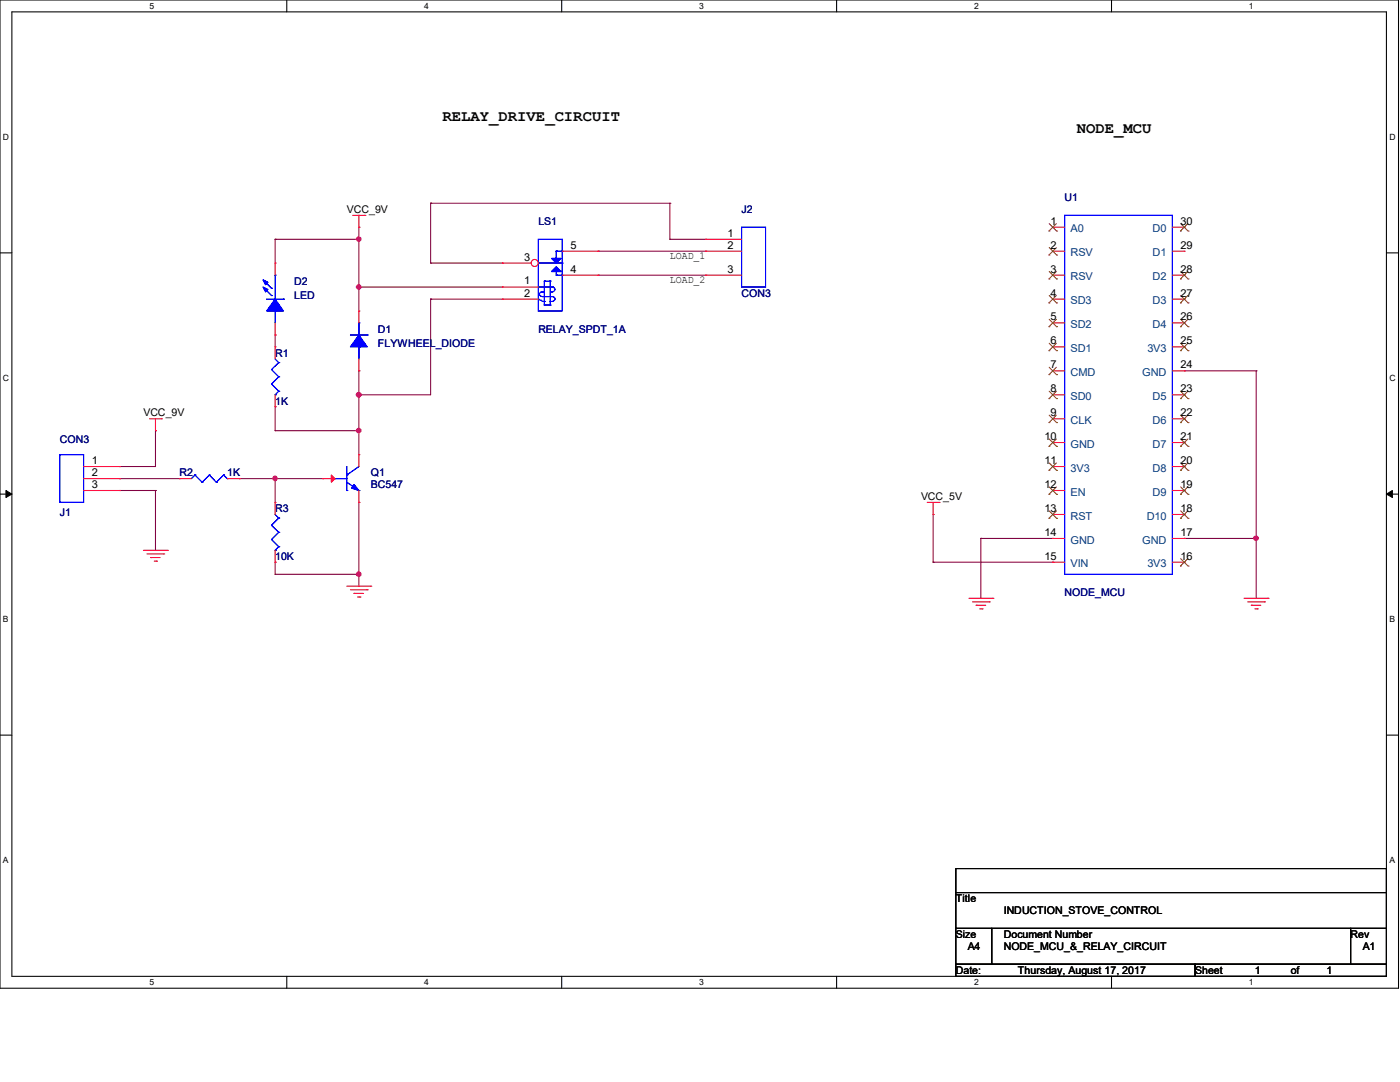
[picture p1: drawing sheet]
<svg xmlns="http://www.w3.org/2000/svg" width="279mm" height="216mm" viewBox="0 0 279 216" stroke-linecap="round" stroke-linejoin="round" font-family="sans-serif">
<path d="M0 0h279.1v197.2h-279.1zM2.4 2.4h274.3v192.4h-274.3z" fill="none" stroke="#000" stroke-width=".21"/>
<g fill="#fff">
<path d="M29.8 .3h.9v1.9h-.9z"/>
<path d="M29.8 195.1h.9v1.9h-.9z"/>
</g>
<path d="M57.2 0v2.4M57.2 194.8v2.4" fill="none" stroke="#000" stroke-width=".21"/>
<g fill="#fff">
<path d="M84.7 .3h.9v1.9h-.9z"/>
<path d="M84.7 195.1h.9v1.9h-.9z"/>
</g>
<path d="M112.1 0v2.4M112.1 194.8v2.4" fill="none" stroke="#000" stroke-width=".21"/>
<g fill="#fff">
<path d="M139.5 .3h1v1.9h-1z"/>
<path d="M139.5 195.1h1v1.9h-1z"/>
</g>
<path d="M167 0v2.4M167 194.8v2.4" fill="none" stroke="#000" stroke-width=".21"/>
<g fill="#fff">
<path d="M194.4 .3h.9v1.9h-.9z"/>
<path d="M194.4 195.1h.9v1.9h-.9z"/>
</g>
<path d="M221.8 0v2.4M221.8 194.8v2.4" fill="none" stroke="#000" stroke-width=".21"/>
<g fill="#fff">
<path d="M249.3 .3h.9v1.9h-.9z"/>
<path d="M249.3 195.1h.9v1.9h-.9z"/>
<path d="M.6 26.4h1.2v1.9h-1.2z"/>
<path d="M277.3 26.4h1.2v1.9h-1.2z"/>
<path d="M.6 74.5h1.2v1.9h-1.2z"/>
<path d="M277.3 74.5h1.2v1.9h-1.2z"/>
</g>
<path d="M0 50.5h2.4M276.7 50.5h2.4" fill="none" stroke="#000" stroke-width=".21"/>
<g fill="#fff">
<path d="M.6 122.6h1.1v1.9h-1.1z"/>
<path d="M277.3 122.6h1.1v1.9h-1.1z"/>
</g>
<path d="M0 98.6h2.4M276.7 98.6h2.4" fill="none" stroke="#000" stroke-width=".21"/>
<path d="M1.2 97.9l1.2 .7-1.2 .7zM276.7 98.6l1.2-.7v1.4z" fill="#000" stroke="#000" stroke-width=".2"/>
<g fill="#fff">
<path d="M.6 170.7h1.1v1.9h-1.1z"/>
<path d="M277.3 170.7h1.1v1.9h-1.1z"/>
</g>
<path d="M0 146.7h2.4M276.7 146.7h2.4M190.8 173.3h85.9v4.8h-85.9zM190.8 178.1h85.9v7.2h-85.9zM190.8 185.3h7.1v7.1h-7.1zM190.8 192.4h47.7v2.4h-47.7zM197.9 185.3h71.6v7.1h-71.6zM238.5 192.4h38.2v2.4h-38.2zM269.5 185.3h7.2v7.1h-7.2z" fill="none" stroke="#000" stroke-width=".21"/>
<g fill="none" stroke="#800040" stroke-width=".21">
<path d="M54.9 47.8h.1M54.9 47.8v4.7M54.9 47.8h16.7M71.6 57.3h.1M71.6 45.3h.1M71.6 47.8h.1M71.6 45.3v16.8M71.6 57.3h28.6M85.9 59.7h.1M85.9 52.5h.1M85.9 40.6h.1M85.9 59.7h14.3"/>
<path d="M85.9 40.6v11.9M85.9 59.7v19.1h-14.3M85.9 52.5h14.3M85.9 40.6h47.8M119.4 50.1h.1M119.4 54.9h.1M119.4 50.1h21.4M119.4 54.9h21.4M133.7 40.6h.1M133.7 47.8h.1M133.7 47.8h7.1M133.7 40.6v7.2"/>
<path d="M54.9 66.8h.1M54.9 66.8v2.4M71.6 74h.1M71.6 78.8h.1M71.6 74v16.7M236.3 74h.1M236.3 74h14.4M250.7 74h.1M250.7 74v45.4M23.9 93.1h.1M23.9 95.5h.1M23.9 97.9h.1"/>
<path d="M23.9 95.5h11.9M23.9 97.9h7.1M31 85.9h.1M31 97.9h.1M31 85.9v7.2h-7.1M31 97.9v11.9M47.8 95.5h.1M47.8 95.5h16.6M54.9 95.5h.1M54.9 81.2h.1M54.9 85.9h.1M54.9 81.2v4.7"/>
<path d="M54.9 95.5v4.7M54.9 85.9h16.7M71.6 85.9h.1M54.9 112.2h.1M54.9 114.6h.1M54.9 112.2v2.4M54.9 114.6h16.7M71.6 114.6h.1M71.6 100.2h.1M71.6 100.2v16.8M186.2 112.2h.1M186.2 102.7h.1"/>
<path d="M186.2 112.2h23.9M186.2 102.7v9.5M195.7 107.4h.1M195.7 107.4h14.4M195.7 107.4v12M236.3 107.4h.1M236.3 107.4h14.4M250.7 107.4h.1"/>
</g>
<g fill="#f0f" stroke="#f0f" stroke-width=".21">
<circle cx="54.9" cy="95.5" r=".46"/>
<circle cx="71.6" cy="114.6" r=".46"/>
<circle cx="71.6" cy="78.8" r=".46"/>
<circle cx="71.6" cy="85.9" r=".46"/>
<circle cx="71.6" cy="57.3" r=".46"/>
<circle cx="71.6" cy="47.7" r=".46"/>
<circle cx="250.7" cy="107.4" r=".46"/>
</g>
<g fill="none" stroke="#f00" stroke-width=".21">
<path d="M54.9 52.5h.1M54.9 52.5v2.4M70.4 43h2.4M71.6 45.3h.1M71.6 43v2.3M72.8 43h.1M140.8 47.8h.1M140.8 50.1h.1M140.8 54.9h.1M140.8 50.1h7.2M140.8 54.9h7.2M140.8 47.8h7.2"/>
<path d="M210.1 45.3h.1M210.1 50.1h.1M210.1 54.9h.1M210.1 59.7h.1M210.1 45.3h2.4M210.1 50.1h2.4M210.1 54.9h2.4M210.1 59.7h2.4M234 45.3h2.3M234 50.1h2.3M234 54.9h2.3M234 59.7h2.3"/>
<path d="M236.3 59.7h.1M236.3 54.9h.1M236.3 50.1h.1M236.3 45.3h.1M54.9 69.2h.1M54.9 66.8h.1M54.9 64.4v2.4M54.9 69.2v2.4M54.9 78.8v2.4M71.6 74h.1M71.6 62.1h.1M71.6 62.1v2.3"/>
<path d="M71.6 71.6v2.4M210.1 64.4h.1M210.1 69.2h.1M210.1 74h.1M210.1 78.8h.1M210.1 64.4h2.4M210.1 69.2h2.4M210.1 74h2.4M210.1 78.8h2.4M234 64.4h2.3M234 69.2h2.3M234 74h2.3"/>
<path d="M234 78.8h2.3M236.3 78.8h.1M236.3 74h.1M236.3 69.2h.1M236.3 64.4h.1M16.7 93.1h7.2M16.7 95.5h7.2M16.7 97.9h7.2M23.9 93.1h.1M23.9 95.5h.1M23.9 97.9h.1M29.8 83.6h2.4"/>
<path d="M31 85.9h.1M31 83.6v2.3M32.2 83.6h.1M35.8 95.5h.1M35.8 95.5h2.4M45.3 95.5h2.5M47.8 95.5h.1M54.9 81.2h.1M210.1 83.6h.1M210.1 88.3h.1M210.1 93.1h.1M210.1 97.9h.1"/>
<path d="M210.1 83.6h2.4M210.1 93.1h2.4M210.1 97.9h2.4M210.1 88.3h2.4M234 83.6h2.3M234 93.1h2.3M234 97.9h2.3M234 88.3h2.3M236.3 97.9h.1M236.3 93.1h.1M236.3 88.3h.1M236.3 83.6h.1"/>
<path d="M28.6 109.8h4.8M29.3 110.5h3.4M30.1 111.3h.1M30.1 111.3h1.9M30.8 112h.4M31.2 112h.1M32.7 110.5h.1M33.4 109.8h.1M54.9 100.2h.1M54.9 112.2h.1M54.9 100.2v2.5M54.9 109.8v2.4"/>
<path d="M69.2 117h4.8M69.9 117.7h3.4M70.7 118.4h.1M70.7 118.4h1.9M71.4 119.1h.4M71.8 119.1h.1M73.3 117.7h.1M74 117h.1M185 100.2h2.4M186.2 102.7h.1M186.2 100.2v2.5M187.4 100.2h.1"/>
<path d="M193.4 119.4h4.8M198.2 119.4h.1M210.1 102.7h.1M210.1 107.4h.1M210.1 112.2h.1M210.1 102.7h2.4M210.1 107.4h2.4M210.1 112.2h2.4M234 102.7h2.3M234 107.4h2.3M234 112.2h2.3M236.3 112.2h.1"/>
<path d="M236.3 107.4h.1M236.3 102.7h.1M248.3 119.4h4.8M253.1 119.4h.1M194.1 120.1h3.3M194.8 120.8h.1M194.8 120.8h1.9M195.5 121.5h.5M196 121.5h.1M197.4 120.1h.1M249 120.1h3.3M249.7 120.8h.1"/>
<path d="M249.7 120.8h1.9M250.4 121.5h.5M250.9 121.5h.1M252.3 120.1h.1"/>
</g>
<g fill="none" stroke="#00f" stroke-width=".21">
<path d="M52.7 57.5l1.5 1.5M52.7 56.1l1.5 1.4M53.2 59.7h3.4M54.2 59h.1M54.2 57.5h.1M54.9 54.9h.1M54.9 54.9v4.8M56.6 59.7h.1M107.4 47.8h4.8v14.3h-4.8zM107.4 59.7l.4 .2M107.4 52.5h4.8M107.4 57.3h2.9"/>
<path d="M108 59.9l.4 .2M108.2 58.3a.45 .45 0 0 0-.5 .4 .45 .45 0 0 0 .5 .4M108.2 58.3h.1M108.2 58.3h.4M108.2 59.2h2.1M108.6 56.1h.1M108.6 56.1v4.8M108.6 56.1h1.2M109.8 56.1h.1M109.8 58.3h.1M109.8 56.1v4.8M109.8 58.3h.5"/>
<path d="M110.3 57.3h.1M110.3 59.2h.1M110.3 57.3a.47 .47 0 0 1 .4 .4 .47 .47 0 0 1-.4 .5M110.3 59.2a.47 .47 0 0 1 .4 .4 .47 .47 0 0 1-.4 .5M111 50.1h.1M111 54.9h.1M111 50.1v1.5M111 54.2v.7M111 50.1h1.2M111 54.9h1.2M112.2 52.5h.1M112.2 50.1h.1"/>
<path d="M112.2 54.9h.1M148 45.3h4.8v12h-4.8zM212.5 43h21.5v71.6h-21.5zM54.2 73.7h.1M54.2 76.6h.1M54.2 73.7l1.4 1.5M54.2 76.6l1.4 1.5M54.9 78.8h.1M54.9 62.1h.1M54.9 71.6l.7 .7M54.9 62.1v2.3M55.6 72.3h.1"/>
<path d="M55.6 75.2h.1M55.6 78.1h.1M55.6 78.1l-.7 .7M55.6 72.3l-1.4 1.4M55.6 75.2l-1.4 1.4M69.9 66.8h3.4M71.6 69.2h.1M71.6 64.4h.1M71.6 64.4v2.4M71.6 69.2v2.4M73.3 66.8h.1M108.4 60.2h.2"/>
<path d="M108.6 60.9h.1M108.6 60.2h.1M108.6 60.9h1.2M109.8 60.9h.1M109.8 60.2h.1M109.8 60.2h.5M11.9 90.7h4.8v9.5h-4.8zM38.9 94.8h.1M38.9 94.8l-.7 .7M38.9 94.8l1.4 1.4M40.3 96.2h.1M41.8 94.8h.1"/>
<path d="M41.8 94.8l-1.5 1.4M41.8 94.8l1.4 1.4M43.2 96.2h.1M44.6 94.8h.1M44.6 94.8l-1.4 1.4M44.6 94.8l.7 .7M45.3 95.5h.1M54.2 104.8h.1M54.2 107.7h.1M54.2 104.8l1.4 1.4M54.2 107.7l1.4 1.4M54.9 109.8h.1"/>
<path d="M54.9 102.7l.7 .7M55.6 103.4h.1M55.6 106.2h.1M55.6 109.1h.1M55.6 103.4l-1.4 1.4M55.6 106.2l-1.4 1.5M55.6 109.1l-.7 .7"/>
</g>
<g fill="#00f" stroke="#00f" stroke-width=".21">
<path d="M111 53.2l1 1h-1.9z"/>
<path d="M110.1 51.6h1.9l-1 .9z"/>
<path d="M71.6 66.8l1.7 2.4h-3.4z" fill-rule="evenodd"/>
<path d="M71.6 66.8l1.7 2.4h-3.4z" fill-rule="evenodd"/>
<path d="M54.9 59.7l1.7 2.4h-3.4z" fill-rule="evenodd"/>
<path d="M52.5 55.8l1 .5-.5 .5z" fill-rule="evenodd"/>
<path d="M52.5 57.3l1 .4-.5 .6z" fill-rule="evenodd"/>
<path d="M54.9 59.7l1.7 2.4h-3.4z" fill-rule="evenodd"/>
<path d="M52.5 55.8l1 .5-.5 .5z" fill-rule="evenodd"/>
<path d="M52.5 57.3l1 .4-.5 .6z" fill-rule="evenodd"/>
</g>
<g fill="none" stroke="#804000" stroke-width=".2">
<path d="M209.3 46.1h.1M209.3 50.9h.1M209.3 55.7h.1M209.4 44.6l1.5 1.5M209.4 49.4l1.5 1.5M209.4 54.2l1.5 1.5M209.4 59l1.5 1.5M210.8 44.6l-1.5 1.5M210.8 49.4l-1.5 1.5M210.8 54.2l-1.5 1.5M210.8 59l-1.5 1.5M210.9 46.1h.1"/>
<path d="M210.9 50.9h.1M210.9 55.7h.1M235.6 55.7h.1M235.6 46.1h.1M235.6 59l1.5 1.5M235.6 54.2l1.5 1.5M235.6 44.6l1.5 1.5M237.1 59l-1.5 1.5M237.1 54.2l-1.5 1.5M237.1 44.6l-1.5 1.5M237.1 55.7h.1M237.1 46.1h.1"/>
<path d="M209.3 60.5h.1M209.3 65.2h.1M209.3 70h.1M209.3 74.8h.1M209.3 79.5h.1M209.4 63.7l1.5 1.5M209.4 68.5l1.5 1.5M209.4 73.3l1.5 1.5M209.4 78.1l1.5 1.4M210.8 63.7l-1.5 1.5M210.8 68.5l-1.5 1.5M210.8 73.3l-1.5 1.5"/>
<path d="M210.8 78.1l-1.5 1.4M210.9 60.5h.1M210.9 65.2h.1M210.9 70h.1M210.9 74.8h.1M210.9 79.5h.1M235.6 79.5h.1M235.6 70h.1M235.6 65.2h.1M235.6 60.5h.1M235.6 78.1l1.5 1.4M235.6 68.5l1.5 1.5"/>
<path d="M235.6 63.7l1.5 1.5M237.1 78.1l-1.5 1.4M237.1 68.5l-1.5 1.5M237.1 63.7l-1.5 1.5M237.1 79.5h.1M237.1 70h.1M237.1 65.2h.1M237.1 60.5h.1M209.3 84.3h.1M209.3 89.1h.1M209.3 93.9h.1M209.3 98.6h.1"/>
<path d="M209.4 82.8l1.5 1.5M209.4 87.6l1.5 1.5M209.4 92.4l1.5 1.5M209.4 97.2l1.5 1.4M210.8 82.8l-1.5 1.5M210.8 87.6l-1.5 1.5M210.8 92.4l-1.5 1.5M210.8 97.2l-1.5 1.4M210.9 84.3h.1M210.9 89.1h.1M210.9 93.9h.1M210.9 98.6h.1"/>
<path d="M235.6 98.6h.1M235.6 93.9h.1M235.6 89.1h.1M235.6 84.3h.1M235.6 97.2l1.5 1.4M235.6 92.4l1.5 1.5M235.6 87.6l1.5 1.5M235.6 82.8l1.5 1.5M237.1 97.2l-1.5 1.4M237.1 92.4l-1.5 1.5M237.1 87.6l-1.5 1.5M237.1 82.8l-1.5 1.5"/>
<path d="M237.1 98.6h.1M237.1 93.9h.1M237.1 89.1h.1M237.1 84.3h.1M209.3 103.4h.1M209.4 101.9l1.5 1.5M210.8 101.9l-1.5 1.5M210.9 103.4h.1M235.6 112.9h.1M235.6 103.4h.1M235.6 111.5l1.5 1.4M235.6 101.9l1.5 1.5"/>
<path d="M237.1 111.5l-1.5 1.4M237.1 101.9l-1.5 1.5M237.1 112.9h.1M237.1 103.4h.1"/>
</g>
<circle cx="106.7" cy="52.5" r=".7" fill="#fff" stroke="#f00" stroke-width=".21"/>
<g fill="none" stroke="#f00" stroke-width=".21">
<path d="M100.2 52.5h.1M100.2 57.3h.1M100.2 59.7h.1M100.2 52.5h5.8M100.2 57.3h7.2M100.2 59.7h7.2M112.2 50.1h7.2M112.2 54.9h7.2M119.4 50.1h.1M119.4 54.9h.1M64.4 95.5h.1M64.4 95.5h2.4"/>
<path d="M71.6 90.7h.1M71.6 90.7v2.4M71.6 97.9v2.3M71.6 100.2h.1"/>
</g>
<path d="M66.8 95.5h.1M66.8 95.5h2.4M69.2 94.8h.1M69.2 97.9h.1M69.2 96.2l2.4 1.7M69.2 93.1v4.8M71.6 97.9h.1M71.6 93.1l-2.4 1.7" fill="none" stroke="#00f" stroke-width=".21"/>
<path d="M70.7 96.7l.9 1.2-1.4-.5z" fill="#00f" stroke="#00f" stroke-width=".21"/>
<path d="M66.1 94.8l.7 .7-.7 .7z" fill="#f00" stroke="#f00" stroke-width=".21"/>
<g fill="#f0f" stroke="#f0f" stroke-width=".21">
<circle cx="54.9" cy="95.5" r=".46"/>
<circle cx="71.6" cy="114.6" r=".46"/>
<circle cx="71.6" cy="78.8" r=".46"/>
<circle cx="71.6" cy="85.9" r=".46"/>
<circle cx="71.6" cy="57.3" r=".46"/>
<circle cx="71.6" cy="47.7" r=".46"/>
<circle cx="250.7" cy="107.4" r=".46"/>
</g>
<g font-size="3.1">
<text x="88.3" y="24">RELAY_DRIVE_CIRCUIT</text>
<text x="214.9" y="26.5">NODE_MCU</text>
</g>
<g font-size="2.2">
<text x="145.2" y="47.2">1</text>
<text x="209.6" y="44.8">1</text>
<text x="235.6" y="44.8">30</text>
<text x="104.6" y="52">3</text>
<text x="113.8" y="49.6">5</text>
<text x="145.2" y="49.6">2</text>
<text x="209.6" y="49.6">2</text>
<text x="235.6" y="49.6">29</text>
<text x="104.6" y="56.8">1</text>
<text x="104.6" y="59.2">2</text>
<text x="113.8" y="54.4">4</text>
<text x="145.2" y="54.4">3</text>
<text x="209.6" y="54.4">3</text>
<text x="209.6" y="59.2">4</text>
<text x="235.6" y="59.2">27</text>
<text x="235.6" y="54.4">28</text>
<text x="209.6" y="63.9">5</text>
<text x="235.6" y="63.9">26</text>
<text x="209.6" y="68.7">6</text>
<text x="235.6" y="68.7">25</text>
<text x="209.6" y="73.5">7</text>
<text x="235.6" y="73.5">24</text>
<text x="209.6" y="78.3">8</text>
<text x="209.6" y="83.1">9</text>
<text x="235.6" y="83.1">22</text>
<text x="235.6" y="78.3">23</text>
<text x="208.4" y="87.8">10</text>
<text x="235.6" y="87.8">21</text>
<text x="18.3" y="92.6">1</text>
<text x="18.3" y="95">2</text>
<text x="208.4" y="92.6">11</text>
<text x="235.6" y="92.6">20</text>
<text x="18.3" y="97.4">3</text>
<text x="208.4" y="97.4">12</text>
<text x="235.6" y="97.4">19</text>
<text x="208.4" y="102.1">13</text>
<text x="208.4" y="106.9">14</text>
<text x="235.6" y="106.9">17</text>
<text x="235.6" y="102.1">18</text>
<text x="208.4" y="111.7">15</text>
<text x="235.6" y="111.7">16</text>
</g>
<g font-size="2.2" fill="#004080">
<text x="213.7" y="46.4">A0</text>
<text x="230" y="46.4">D0</text>
<text x="213.7" y="51.1">RSV</text>
<text x="230" y="51.1">D1</text>
<text x="213.7" y="55.9">RSV</text>
<text x="230" y="55.9">D2</text>
<text x="213.7" y="60.7">SD3</text>
<text x="213.7" y="65.4">SD2</text>
<text x="230" y="65.4">D4</text>
<text x="230" y="60.7">D3</text>
<text x="213.7" y="70.2">SD1</text>
<text x="229" y="70.2">3V3</text>
<text x="213.7" y="75">CMD</text>
<text x="228" y="75">GND</text>
<text x="213.7" y="79.8">SD0</text>
<text x="230" y="79.8">D5</text>
<text x="213.7" y="84.6">CLK</text>
<text x="213.7" y="89.3">GND</text>
<text x="230" y="89.3">D7</text>
<text x="230" y="84.6">D6</text>
<text x="213.7" y="94.1">3V3</text>
<text x="230" y="94.1">D8</text>
<text x="213.7" y="98.9">EN</text>
<text x="230" y="98.9">D9</text>
<text x="213.7" y="103.7">RST</text>
<text x="228.8" y="103.7">D10</text>
<text x="213.7" y="108.5">GND</text>
<text x="213.7" y="113.2">VIN</text>
<text x="228" y="108.5">GND</text>
<text x="229" y="113.2">3V3</text>
</g>
<g font-size="2.1" fill="#000080">
<text x="212.5" y="40.1">U1</text>
<text x="107.4" y="44.9">LS1</text>
<text x="148" y="42.5">J2</text>
<text x="58.7" y="56.9">D2</text>
<text x="58.7" y="59.7">LED</text>
<text x="148" y="59.2">CON3</text>
<text x="54.9" y="71.2">R1</text>
<text x="75.4" y="66.4">D1</text>
<text x="75.4" y="69.3">FLYWHEEL_DIODE</text>
<text x="107.4" y="66.4">RELAY_SPDT_1A</text>
<text x="54.9" y="80.7">1K</text>
<text x="11.9" y="88.3">CON3</text>
<text x="35.8" y="95">R2</text>
<text x="45.3" y="95">1K</text>
<text x="74" y="95">Q1</text>
<text x="74" y="97.5">BC547</text>
<text x="11.9" y="102.9">J1</text>
<text x="54.9" y="102.2">R3</text>
<text x="54.9" y="111.8">10K</text>
<text x="212.5" y="118.9">NODE_MCU</text>
</g>
<g font-size="2.1">
<text x="69.2" y="42.5">VCC_9V</text>
<text x="133.7" y="51.8">LOAD_1</text>
<text x="133.7" y="56.6">LOAD_2</text>
<text x="28.6" y="83.1">VCC_9V</text>
<text x="183.8" y="99.8">VCC_5V</text>
<text x="190.8" y="180">Title</text>
<text x="200.3" y="182.4">INDUCTION_STOVE_CONTROL</text>
<text x="190.8" y="187.2">Size</text>
<text x="193.1" y="189.6">A4</text>
<text x="200.3" y="187.2">Document Number</text>
<text x="200.3" y="189.6">NODE_MCU_&amp;_RELAY_CIRCUIT</text>
<text x="269.5" y="187.2">Rev</text>
<text x="271.9" y="189.6">A1</text>
<text x="190.8" y="194.4">Date:</text>
<text x="203.2" y="194.4">Thursday, August 17, 2017</text>
<text x="238.5" y="194.4">Sheet</text>
<text x="250.4" y="194.4">1</text>
<text x="257.6" y="194.4">of</text>
<text x="264.7" y="194.4">1</text>
</g>
<g font-size="1.7">
<text x="29.8" y="1.8">5</text>
<text x="84.7" y="1.8">4</text>
<text x="139.5" y="1.8">3</text>
<text x="194.4" y="1.8">2</text>
<text x="249.3" y="1.8">1</text>
<text x=".6" y="27.9">D</text>
<text x="277.3" y="27.9">D</text>
<text x=".6" y="76">C</text>
<text x="277.3" y="76">C</text>
<text x=".6" y="124.2">B</text>
<text x="277.3" y="124.2">B</text>
<text x=".6" y="172.3">A</text>
<text x="277.3" y="172.3">A</text>
<text x="29.8" y="196.6">5</text>
<text x="84.7" y="196.6">4</text>
<text x="139.5" y="196.6">3</text>
<text x="194.4" y="196.6">2</text>
<text x="249.3" y="196.6">1</text>
</g>
</svg>
